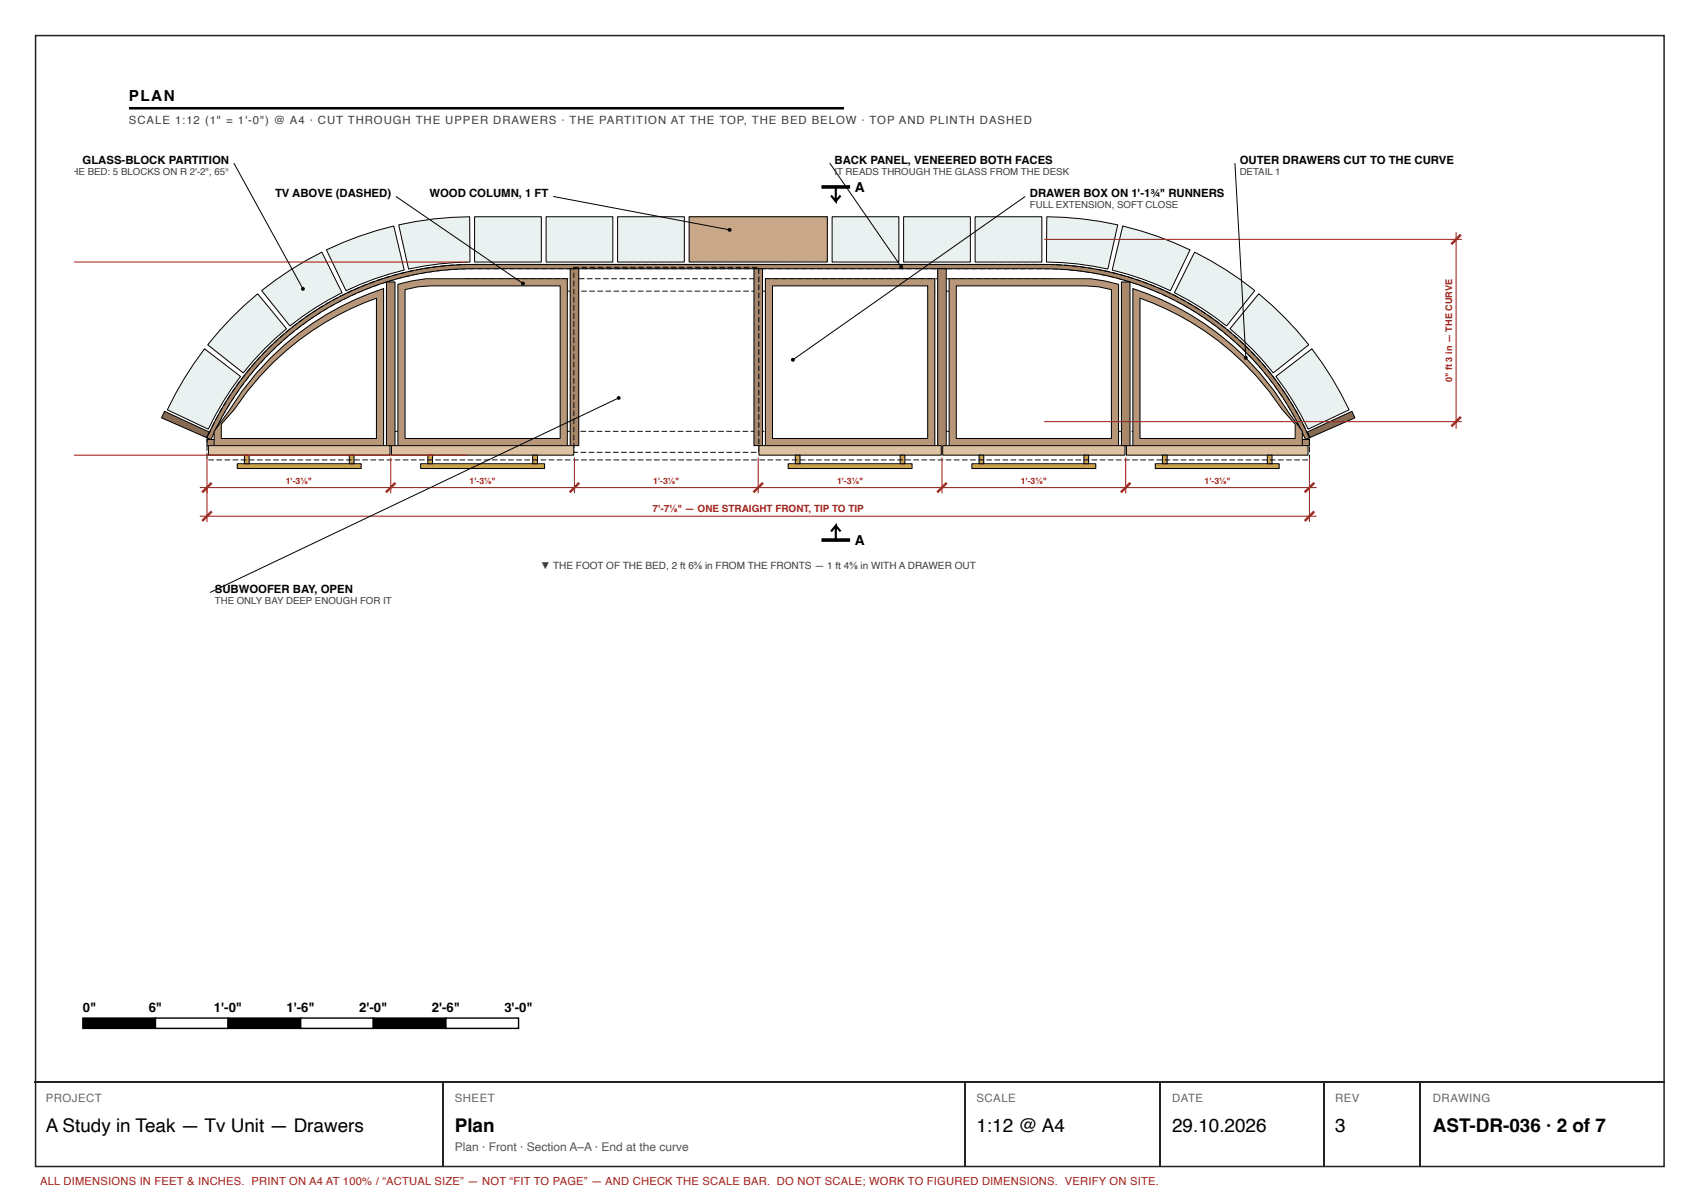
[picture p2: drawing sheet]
<svg xmlns="http://www.w3.org/2000/svg" width="297mm" height="210mm" viewBox="0 0 297 210" stroke-linecap="round" stroke-linejoin="round" font-family="sans-serif">
<path d="M6.2 6.2h284.7v197.7h-284.7z" fill="none" stroke="#222" stroke-width=".26"/>
<path d="M22.5 18.9h125" fill="none" stroke="#000" stroke-width=".44"/>
<path d="M35.8 61l6.2 4.8a51.1 51.1 0 0 0-5.6 9.2l-7.1-3.4a59 59 0 0 1 6.5-10.6z" fill="#e9f1f1"/>
<path d="M35.8 61l6.2 4.8a51.1 51.1 0 0 0-5.6 9.2l-7.1-3.4a59 59 0 0 1 6.5-10.6z" fill="none" stroke="#000" stroke-width=".17"/>
<path d="M40.4 55.6l4.6-4.3 5.1 6.2a50.9 50.9 0 0 0-7.6 7.7l-6.2-4.9z" fill="#e9f1f1"/>
<path d="M40.4 55.6l4.6-4.3 5.1 6.2a50.9 50.9 0 0 0-7.6 7.7l-6.2-4.9z" fill="none" stroke="#000" stroke-width=".17"/>
<path d="M45.7 50.8a58.9 58.9 0 0 1 10.6-6.7l3.5 7a51 51 0 0 0-9.1 5.9z" fill="#e9f1f1"/>
<path d="M45.7 50.8a58.9 58.9 0 0 1 10.6-6.7l3.5 7a51 51 0 0 0-9.1 5.9z" fill="none" stroke="#000" stroke-width=".17"/>
<path d="M57.1 43.7a59.1 59.1 0 0 1 11.7-4.2l1.9 7.7a51.1 51.1 0 0 0-10.2 3.6z" fill="#e9f1f1"/>
<path d="M57.1 43.7a59.1 59.1 0 0 1 11.7-4.2l1.9 7.7a51.1 51.1 0 0 0-10.2 3.6z" fill="none" stroke="#000" stroke-width=".17"/>
<path d="M69.7 39.3a58.9 58.9 0 0 1 12.4-1.4l.1 7.9a51 51 0 0 0-10.8 1.2z" fill="#e9f1f1"/>
<path d="M69.7 39.3a58.9 58.9 0 0 1 12.4-1.4l.1 7.9a51 51 0 0 0-10.8 1.2z" fill="none" stroke="#000" stroke-width=".17"/>
<path d="M83 37.9h11.6v7.9h-11.6z" fill="#e9f1f1"/>
<path d="M83 37.9h11.6v7.9h-11.6z" fill="none" stroke="#000" stroke-width=".17"/>
<path d="M95.5 37.9h11.6v7.9h-11.6z" fill="#e9f1f1"/>
<path d="M95.5 37.9h11.6v7.9h-11.6z" fill="none" stroke="#000" stroke-width=".17"/>
<path d="M108 37.9h11.6v7.9h-11.6z" fill="#e9f1f1"/>
<path d="M108 37.9h11.6v7.9h-11.6z" fill="none" stroke="#000" stroke-width=".17"/>
<path d="M145.5 37.9h11.6v7.9h-11.6z" fill="#e9f1f1"/>
<path d="M145.5 37.9h11.6v7.9h-11.6z" fill="none" stroke="#000" stroke-width=".17"/>
<path d="M158 37.9h11.6v7.9h-11.6z" fill="#e9f1f1"/>
<path d="M158 37.9h11.6v7.9h-11.6z" fill="none" stroke="#000" stroke-width=".17"/>
<path d="M170.5 37.9h11.6v7.9h-11.6z" fill="#e9f1f1"/>
<path d="M170.5 37.9h11.6v7.9h-11.6z" fill="none" stroke="#000" stroke-width=".17"/>
<path d="M183 37.9a58.9 58.9 0 0 1 12.4 1.4l-1.7 7.7a51 51 0 0 0-10.8-1.2z" fill="#e9f1f1"/>
<path d="M183 37.9a58.9 58.9 0 0 1 12.4 1.4l-1.7 7.7a51 51 0 0 0-10.8-1.2z" fill="none" stroke="#000" stroke-width=".17"/>
<path d="M196.3 39.5a59.1 59.1 0 0 1 11.7 4.2l-3.4 7.1a51.1 51.1 0 0 0-10.2-3.6z" fill="#e9f1f1"/>
<path d="M196.3 39.5a59.1 59.1 0 0 1 11.7 4.2l-3.4 7.1a51.1 51.1 0 0 0-10.2-3.6z" fill="none" stroke="#000" stroke-width=".17"/>
<path d="M208.8 44.1a58.9 58.9 0 0 1 10.6 6.7l-5 6.2a51 51 0 0 0-9.1-5.9z" fill="#e9f1f1"/>
<path d="M208.8 44.1a58.9 58.9 0 0 1 10.6 6.7l-5 6.2a51 51 0 0 0-9.1-5.9z" fill="none" stroke="#000" stroke-width=".17"/>
<path d="M220.1 51.3a59 59 0 0 1 8.7 9l-6.2 4.9a50.9 50.9 0 0 0-7.6-7.7z" fill="#e9f1f1"/>
<path d="M220.1 51.3a59 59 0 0 1 8.7 9l-6.2 4.9a50.9 50.9 0 0 0-7.6-7.7z" fill="none" stroke="#000" stroke-width=".17"/>
<path d="M223.1 65.8l6.2-4.8a59 59 0 0 1 6.5 10.6l-7.1 3.4a51.1 51.1 0 0 0-5.6-9.2z" fill="#e9f1f1"/>
<path d="M223.1 65.8l6.2-4.8a59 59 0 0 1 6.5 10.6l-7.1 3.4a51.1 51.1 0 0 0-5.6-9.2z" fill="none" stroke="#000" stroke-width=".17"/>
<path d="M120.5 37.9h24.1v7.9h-24.1z" fill="#c9a88a"/>
<path d="M120.5 37.9h24.1v7.9h-24.1z" fill="none" stroke="#000" stroke-width=".17"/>
<path d="M228.5 75.5l7.8-3.6 .6 1.1-7.9 3.5z" fill="#8b6a4f"/>
<path d="M228.5 75.5l7.8-3.6 .6 1.1-7.9 3.5z" fill="none" stroke="#000" stroke-width=".17"/>
<path d="M28.8 71.9l7.8 3.6-.5 1-7.9-3.5z" fill="#8b6a4f"/>
<path d="M28.8 71.9l7.8 3.6-.5 1-7.9-3.5z" fill="none" stroke="#000" stroke-width=".17"/>
<g fill="#000">
<path d="M82.8 48.6l1 .1-1 .1zM84.2 48.6l1 .1-.9 .1zM85.6 48.6l1 .1-.9 .1zM87 48.6l1 .1-.9 .1zM88.4 48.6l1 .1-.9 .1zM89.9 48.6l.9 .1-.9 .1zM91.3 48.6l1 .1-1 .1zM92.7 48.6l1 .1-.9 .1zM94.1 48.6l1 .1-.9 .1zM95.5 48.6l1 .1-.9 .1zM96.9 48.6l1 .1-.9 .1zM98.4 48.6l.9 .1-.9 .1zM99.8 48.6l1 .1-1 .1zM101.2 48.6l1 .1-.9 .1zM102.6 48.6l1 .1-.9 .1zM104 48.6l1 .1-.9 .1zM105.4 48.6l1 .1-.9 .1zM106.9 48.6l.9 .1-.9 .1zM108.3 48.6l1 .1-1 .1zM109.7 48.6l1 .1-.9 .1zM111.1 48.6l1 .1-.9 .1zM112.5 48.6l1 .1-.9 .1zM113.9 48.6l1 .1-.9 .1zM115.4 48.6l.9 .1-.9 .1zM116.8 48.6l1 .1-1 .1zM118.2 48.6l1 .1-.9 .1zM119.6 48.6l1 .1-.9 .1zM121 48.6l1 .1-.9 .1zM122.4 48.6l1 .1-.9 .1zM123.9 48.6l.9 .1-.9 .1zM125.3 48.6l1 .1-1 .1zM126.7 48.6l1 .1-.9 .1zM128.1 48.6l1 .1-.9 .1zM129.5 48.6l1 .1-.9 .1zM130.9 48.6l1 .1-.9 .1zM132.4 48.6l.9 .1-.9 .1zM133.8 48.6l1 .1-1 .1zM135.2 48.6l1 .1-.9 .1zM136.6 48.6l1 .1-.9 .1zM138 48.6l1 .1-.9 .1zM139.4 48.6l1 .1-.9 .1zM140.9 48.6l.9 .1-.9 .1zM142.3 48.6l1 .1-1 .1zM143.7 48.6l1 .1-.9 .1zM145.1 48.6l1 .1-.9 .1zM146.5 48.6l1 .1-.9 .1zM147.9 48.6l1 .1-.9 .1zM149.4 48.6l.9 .1-.9 .1zM150.8 48.6l1 .1-1 .1zM152.2 48.6l1 .1-.9 .1zM153.6 48.6l1 .1-.9 .1zM155 48.6l1 .1-.9 .1zM156.4 48.6l1 .1-.9 .1zM157.9 48.6l.9 .1-.9 .1zM159.3 48.6l1 .1-1 .1zM160.7 48.6l1 .1-.9 .1zM162.1 48.6l1 .1-.9 .1zM163.5 48.6l1 .1-.9 .1zM164.9 48.6l1 .1-.9 .1zM166.4 48.6l.9 .1-.9 .1zM167.8 48.6l1 .1-1 .1zM169.2 48.6l1 .1-.9 .1zM170.6 48.6l1 .1-.9 .1zM172 48.6l1 .1-.9 .1zM173.4 48.6l1 .1-.9 .1zM174.9 48.6l.9 .1-.9 .1zM176.3 48.6l1 .1-1 .1zM177.7 48.6l1 .1-.9 .1zM179.1 48.6l1 .1-.9 .1zM180.5 48.6l1 .1-.9 .1zM181.9 48.6l1 .1-.9 .1zM183.4 48.6h.3v.8l-.1-.1 .1-.6-.3 .1zM183.6 49.8l.2 .1-.1 .9zM182.4 50.8l.9 .1-.9 .1zM180.9 50.8l1 .1-.9 .1zM179.5 50.8l1 .1-.9 .1zM178.1 50.8l1 .1-.9 .1zM176.7 50.8l1 .1-.9 .1zM175.3 50.8l1 .1-1 .1zM173.9 50.8l.9 .1-.9 .1zM172.4 50.8l1 .1-.9 .1zM171 50.8l1 .1-.9 .1zM169.6 50.8l1 .1-.9 .1zM168.2 50.8l1 .1-.9 .1zM166.8 50.8l1 .1-1 .1zM165.4 50.8l.9 .1-.9 .1zM163.9 50.8l1 .1-.9 .1zM162.5 50.8l1 .1-.9 .1zM161.1 50.8l1 .1-.9 .1zM159.7 50.8l1 .1-.9 .1zM158.3 50.8l1 .1-1 .1zM156.9 50.8l.9 .1-.9 .1zM155.4 50.8l1 .1-.9 .1zM154 50.8l1 .1-.9 .1zM152.6 50.8l1 .1-.9 .1zM151.2 50.8l1 .1-.9 .1zM149.8 50.8l1 .1-1 .1zM148.4 50.8l.9 .1-.9 .1zM146.9 50.8l1 .1-.9 .1zM145.5 50.8l1 .1-.9 .1zM144.1 50.8l1 .1-.9 .1zM142.7 50.8l1 .1-.9 .1zM141.3 50.8l1 .1-1 .1zM139.9 50.8l.9 .1-.9 .1zM138.4 50.8l1 .1-.9 .1zM137 50.8l1 .1-.9 .1zM135.6 50.8l1 .1-.9 .1zM134.2 50.8l1 .1-.9 .1zM132.8 50.8l1 .1-1 .1zM131.4 50.8l.9 .1-.9 .1zM129.9 50.8l1 .1-.9 .1zM128.5 50.8l1 .1-.9 .1zM127.1 50.8l1 .1-.9 .1zM125.7 50.8l1 .1-.9 .1zM124.3 50.8l1 .1-1 .1zM122.9 50.8l.9 .1-.9 .1zM121.4 50.8l1 .1-.9 .1zM120 50.8l1 .1-.9 .1zM118.6 50.8l1 .1-.9 .1zM117.2 50.8l1 .1-.9 .1zM115.8 50.8l1 .1-1 .1zM114.4 50.8l.9 .1-.9 .1zM112.9 50.8l1 .1-.9 .1zM111.5 50.8l1 .1-.9 .1zM110.1 50.8l1 .1-.9 .1zM108.7 50.8l1 .1-.9 .1zM107.3 50.8l1 .1-1 .1zM105.9 50.8l.9 .1-.9 .1zM104.4 50.8l1 .1-.9 .1zM103 50.8l1 .1-.9 .1zM101.6 50.8l1 .1-.9 .1zM100.2 50.8l1 .1-.9 .1zM98.8 50.8l1 .1-1 .1zM97.4 50.8l.9 .1-.9 .1zM95.9 50.8l1 .1-.9 .1zM94.5 50.8l1 .1-.9 .1zM93.1 50.8l1 .1-.9 .1zM91.7 50.8l1 .1-.9 .1zM90.3 50.8l1 .1-1 .1zM88.9 50.8l.9 .1-.9 .1zM87.4 50.8l1 .1-.9 .1zM86 50.8l1 .1-.9 .1zM84.6 50.8l1 .1-.9 .1zM83.2 50.8l1 .1-.9 .1zM81.8 50.8l1 .1-1 .1zM81.4 49.8l.1 .1-.1 .9zM81.4 48.6l.9 .1h-.9v.7z"/>
<path d="M226.5 73.3l.3 .4 .2 .5zM225.8 72l.2 .2 .3 .7zM225.1 70.8l.5 .9zM224.3 69.6l.6 .9zM223.6 68.5l.5 .8zM222.7 67.3l.5 .5 .1 .3zM221.9 66.2l.3 .2 .3 .6zM221 65.1l.6 .7zM220.1 64l.6 .7zM219.1 62.9l.7 .8zM218.1 61.9l.7 .7zM217.1 60.9l.5 .4 .3 .3zM216.1 59.9l.3 .2 .4 .5zM215 59l.8 .7zM214 58.1l.7 .6zM212.8 57.2l.8 .6zM211.7 56.4l.7 .4 .1 .2zM210.5 55.6l.5 .2 .4 .3zM209.4 54.8h.2l.6 .5zM208.2 54l.8 .6zM206.9 53.3l.9 .5zM205.7 52.7l.9 .4zM204.5 52l.8 .5-.8-.4zM203.2 51.4l.8 .4-.8-.3zM201.9 50.8l.9 .4-.9-.2zM200.6 50.3l.9 .4-.9-.3zM199.2 49.8l.9 .4-.9-.3zM197.9 49.3l.9 .4-.9-.2zM196.5 48.9l1 .3-.9-.1zM195.2 48.5l.9 .3-.9-.1zM193.8 48.2l.9 .3-.9-.2zM192.4 47.9l1 .3-1-.2zM191 47.6l1 .3-.9-.1zM189.6 47.4l1 .2h-.9zM188.2 47.2l1 .2h-.9zM186.8 47.1l1 .1h-1zM185.4 47l1 .1h-1zM184 46.9l.9 .1-.9 .1zM182.5 46.9l1 .1-.9 .1zM181.1 46.9l1 .1h-.9zM179.7 46.9l1 .1h-.9zM178.3 46.9l1 .1h-.9zM176.9 46.9l1 .1h-1zM175.5 46.9l.9 .1h-.9zM174 46.9l1 .1h-.9zM172.6 46.9l1 .1h-.9zM171.2 46.9l1 .1h-.9zM169.8 46.9l1 .1h-.9zM168.4 46.9l1 .1h-1zM167 46.9l.9 .1h-.9zM165.5 46.9l1 .1h-.9zM164.1 46.9l1 .1h-.9zM162.7 46.9l1 .1h-.9zM161.3 46.9l1 .1h-.9zM159.9 46.9l1 .1h-1zM158.5 46.9l.9 .1h-.9zM157 46.9l1 .1h-.9zM155.6 46.9l1 .1h-.9zM154.2 46.9l1 .1h-.9zM152.8 46.9l1 .1h-.9zM151.4 46.9l1 .1h-1zM150 46.9l.9 .1h-.9zM148.5 46.9l1 .1h-.9zM147.1 46.9l1 .1h-.9zM145.7 46.9l1 .1h-.9zM144.3 46.9l1 .1h-.9zM142.9 46.9l1 .1h-1zM141.5 46.9l.9 .1h-.9zM140 46.9l1 .1h-.9zM138.6 46.9l1 .1h-.9zM137.2 46.9l1 .1h-.9zM135.8 46.9l1 .1h-.9zM134.4 46.9l1 .1h-1zM133 46.9l.9 .1h-.9zM131.5 46.9l1 .1h-.9zM130.1 46.9l1 .1h-.9zM128.7 46.9l1 .1h-.9zM127.3 46.9l1 .1h-.9zM125.9 46.9l1 .1h-1zM124.5 46.9l.9 .1h-.9zM123 46.9l1 .1h-.9zM121.6 46.9l1 .1h-.9zM120.2 46.9l1 .1h-.9zM118.8 46.9l1 .1h-.9zM117.4 46.9l1 .1h-1zM116 46.9l.9 .1h-.9zM114.5 46.9l1 .1h-.9zM113.1 46.9l1 .1h-.9zM111.7 46.9l1 .1h-.9zM110.3 46.9l1 .1h-.9zM108.9 46.9l1 .1h-1zM107.5 46.9l.9 .1h-.9zM106 46.9l1 .1h-.9zM104.6 46.9l1 .1h-.9zM103.2 46.9l1 .1h-.9zM101.8 46.9l1 .1h-.9zM100.4 46.9l1 .1h-1zM99 46.9l.9 .1h-.9zM97.5 46.9l1 .1h-.9zM96.1 46.9l1 .1h-.9zM94.7 46.9l1 .1h-.9zM93.3 46.9l1 .1h-.9zM91.9 46.9l1 .1h-1zM90.5 46.9l.9 .1h-.9zM89 46.9l1 .1h-.9zM87.6 46.9l1 .1h-.9zM86.2 46.9l1 .1h-.9zM84.8 46.9l1 .1h-.9zM83.4 46.9l1 .1h-1zM82 46.9l.9 .1-.9 .1zM80.5 46.9l1 .1-.9 .1zM79.1 47h1l-.9 .2zM77.7 47.1h1l-.9 .2zM76.3 47.3l1-.1-.9 .2zM74.9 47.5l1-.1-.9 .2zM73.5 47.7l1-.1-.9 .3zM72.1 48l1-.1-.9 .2zM70.7 48.3l1-.1-.9 .3zM69.4 48.7l.9-.2-.8 .3zM68 49.1l1-.2-.9 .3zM66.6 49.5l1-.2-.9 .3zM65.3 50l.9-.3-.8 .4zM64 50.5l.9-.3-.8 .4zM62.7 51l.9-.3-.8 .4zM61.4 51.6l.9-.3-.8 .4zM60.1 52.2l.9-.3-.8 .4zM58.9 52.8l.8-.3-.7 .5zM57.7 53.5l.8-.3-.8 .5zM56.4 54.3l.9-.4-.8 .5zM55.2 55l.9-.4-.8 .6zM54.1 55.8l.8-.4-.8 .5zM52.9 56.6l.8-.4-.7 .6zM51.8 57.5l.7-.5-.6 .6zM50.7 58.4l.7-.5-.6 .6zM49.6 59.3l.7-.5-.6 .6zM48.5 60.3l.8-.6-.7 .7zM47.5 61.2l.7-.5-.6 .7zM47.1 61.6l.1 .2-.7 .6zM46.1 62.7l.1 .1-.6 .6zM45.2 63.7l.1 .1-.7 .7zM44.2 64.8l.2 .1-.7 .7zM43.3 65.9l.2 .1-.7 .7zM42.5 67l.1 .1-.6 .7zM41.6 68.2l.2 .1-.6 .7zM40.8 69.3l.2 .1-.6 .8zM40.1 70.5l.1 .1-.5 .8zM39.3 71.8h.2l-.5 .8zM38.7 73l.1 .1-.5 .7zM38 74.3h.1l-.4 .8zM37.7 75.3l1 .1-.9 .1zM39.2 75.3l.9 .1-.9 .1zM40.6 75.3l1 .1-1 .1zM42 75.3l1 .1-.9 .1zM43.4 75.3l1 .1-.9 .1zM44.8 75.3l1 .1-.9 .1zM46.2 75.3l1 .1-.9 .1zM47.7 75.3l.9 .1-.9 .1zM49.1 75.3l1 .1-1 .1zM50.5 75.3l1 .1-.9 .1zM51.9 75.3l1 .1-.9 .1zM53.3 75.3l1 .1-.9 .1zM54.7 75.3l1 .1-.9 .1zM56.2 75.3l.9 .1-.9 .1zM57.6 75.3l1 .1-1 .1zM59 75.3l1 .1-.9 .1zM60.4 75.3l1 .1-.9 .1zM61.8 75.3l1 .1-.9 .1zM63.2 75.3l1 .1-.9 .1zM64.7 75.3l.9 .1-.9 .1zM66.1 75.3l1 .1-1 .1zM67.5 75.3l1 .1-.9 .1zM68.9 75.3l1 .1-.9 .1zM70.3 75.3l1 .1-.9 .1zM71.7 75.3l1 .1-.9 .1zM73.2 75.3l.9 .1-.9 .1zM74.6 75.3l1 .1-1 .1zM76 75.3l1 .1-.9 .1zM77.4 75.3l1 .1-.9 .1zM78.8 75.3l1 .1-.9 .1zM80.2 75.3l1 .1-.9 .1zM81.7 75.3l.9 .1-.9 .1zM83.1 75.3l1 .1-1 .1zM84.5 75.3l1 .1-.9 .1zM85.9 75.3l1 .1-.9 .1zM87.3 75.3l1 .1-.9 .1zM88.7 75.3l1 .1-.9 .1zM90.2 75.3l.9 .1-.9 .1zM91.6 75.3l1 .1-1 .1zM93 75.3l1 .1-.9 .1zM94.4 75.3l1 .1-.9 .1zM95.8 75.3l1 .1-.9 .1zM97.2 75.3l1 .1-.9 .1zM98.7 75.3l.9 .1-.9 .1zM100.1 75.3l1 .1-1 .1zM101.5 75.3l1 .1-.9 .1zM102.9 75.3l1 .1-.9 .1zM104.3 75.3l1 .1-.9 .1zM105.7 75.3l1 .1-.9 .1zM107.2 75.3l.9 .1-.9 .1zM108.6 75.3l1 .1-1 .1zM110 75.3l1 .1-.9 .1zM111.4 75.3l1 .1-.9 .1zM112.8 75.3l1 .1-.9 .1zM114.2 75.3l1 .1-.9 .1zM115.7 75.3l.9 .1-.9 .1zM117.1 75.3l1 .1-1 .1zM118.5 75.3l1 .1-.9 .1zM119.9 75.3l1 .1-.9 .1zM121.3 75.3l1 .1-.9 .1zM122.7 75.3l1 .1-.9 .1zM124.2 75.3l.9 .1-.9 .1zM125.6 75.3l1 .1-1 .1zM127 75.3l1 .1-.9 .1zM128.4 75.3l1 .1-.9 .1zM129.8 75.3l1 .1-.9 .1zM131.2 75.3l1 .1-.9 .1zM132.7 75.3l.9 .1-.9 .1zM134.1 75.3l1 .1-1 .1zM135.5 75.3l1 .1-.9 .1zM136.9 75.3l1 .1-.9 .1zM138.3 75.3l1 .1-.9 .1zM139.7 75.3l1 .1-.9 .1zM141.2 75.3l.9 .1-.9 .1zM142.6 75.3l1 .1-1 .1zM144 75.3l1 .1-.9 .1zM145.4 75.3l1 .1-.9 .1zM146.8 75.3l1 .1-.9 .1zM148.2 75.3l1 .1-.9 .1zM149.7 75.3l.9 .1-.9 .1zM151.1 75.3l1 .1-1 .1zM152.5 75.3l1 .1-.9 .1zM153.9 75.3l1 .1-.9 .1zM155.3 75.3l1 .1-.9 .1zM156.7 75.3l1 .1-.9 .1zM158.2 75.3l.9 .1-.9 .1zM159.6 75.3l1 .1-1 .1zM161 75.3l1 .1-.9 .1zM162.4 75.3l1 .1-.9 .1zM163.8 75.3l1 .1-.9 .1zM165.2 75.3l1 .1-.9 .1zM166.7 75.3l.9 .1-.9 .1zM168.1 75.3l1 .1-1 .1zM169.5 75.3l1 .1-.9 .1zM170.9 75.3l1 .1-.9 .1zM172.3 75.3l1 .1-.9 .1zM173.7 75.3l1 .1-.9 .1zM175.2 75.3l.9 .1-.9 .1zM176.6 75.3l1 .1-1 .1zM178 75.3l1 .1-.9 .1zM179.4 75.3l1 .1-.9 .1zM180.8 75.3l1 .1-.9 .1zM182.2 75.3l1 .1-.9 .1zM183.7 75.3l.9 .1-.9 .1zM185.1 75.3l1 .1-1 .1zM186.5 75.3l1 .1-.9 .1zM187.9 75.3l1 .1-.9 .1zM189.3 75.3l1 .1-.9 .1zM190.7 75.3l1 .1-.9 .1zM192.2 75.3l.9 .1-.9 .1zM193.6 75.3l1 .1-1 .1zM195 75.3l1 .1-.9 .1zM196.4 75.3l1 .1-.9 .1zM197.8 75.3l1 .1-.9 .1zM199.2 75.3l1 .1-.9 .1zM200.7 75.3l.9 .1-.9 .1zM202.1 75.3l1 .1-1 .1zM203.5 75.3l1 .1-.9 .1zM204.9 75.3l1 .1-.9 .1zM206.3 75.3l1 .1-.9 .1zM207.7 75.3l1 .1-.9 .1zM209.2 75.3l.9 .1-.9 .1zM210.6 75.3l1 .1-1 .1zM212 75.3l1 .1-.9 .1zM213.4 75.3l1 .1-.9 .1zM214.8 75.3l1 .1-.9 .1zM216.2 75.3l1 .1-.9 .1zM217.7 75.3l.9 .1-.9 .1zM219.1 75.3l1 .1-1 .1zM220.5 75.3l1 .1-.9 .1zM221.9 75.3l1 .1-.9 .1zM223.3 75.3l1 .1-.9 .1zM224.7 75.3l1 .1-.9 .1zM226.2 75.3l.9 .1-.9 .1zM227.2 74.5l.4 .7v.2h-.2l.1-.2z"/>
</g>
<path d="M47.3 60.5a51 51 0 0 1 37.9-14.3h94.7a50.8 50.8 0 0 1 49 30.3l-.7 .3a50.1 50.1 0 0 0-48.3-29.8h-94.7a50.1 50.1 0 0 0-48.3 29.8l-.7-.3a50.6 50.6 0 0 1 11.1-16z" fill="#a8876a"/>
<path d="M47.3 60.5a51 51 0 0 1 37.9-14.3h94.7a50.8 50.8 0 0 1 49 30.3l-.7 .3a50.1 50.1 0 0 0-48.3-29.8h-94.7a50.1 50.1 0 0 0-48.3 29.8l-.7-.3a50.6 50.6 0 0 1 11.1-16z" fill="none" stroke="#000" stroke-width=".17"/>
<path d="M67.6 49.3h1.5v28.6h-1.5z" fill="#a8876a"/>
<path d="M67.6 49.3h1.5v28.6h-1.5z" fill="none" stroke="#000" stroke-width=".17"/>
<path d="M99.7 47h1.5v30.9h-1.5z" fill="#a8876a"/>
<path d="M99.7 47h1.5v30.9h-1.5z" fill="none" stroke="#000" stroke-width=".17"/>
<path d="M131.8 47h1.5v30.9h-1.5z" fill="#a8876a"/>
<path d="M131.8 47h1.5v30.9h-1.5z" fill="none" stroke="#000" stroke-width=".17"/>
<path d="M163.9 47h1.5v30.9h-1.5z" fill="#a8876a"/>
<path d="M163.9 47h1.5v30.9h-1.5z" fill="none" stroke="#000" stroke-width=".17"/>
<path d="M196 49.3h1.5v28.6h-1.5z" fill="#a8876a"/>
<path d="M196 49.3h1.5v28.6h-1.5z" fill="none" stroke="#000" stroke-width=".17"/>
<path d="M36.2 76.8h1.5v1.1h-1.5z" fill="#a8876a"/>
<path d="M36.2 76.8h1.5v1.1h-1.5z" fill="none" stroke="#000" stroke-width=".17"/>
<path d="M227.4 76.8h1.5v1.1h-1.5z" fill="#a8876a"/>
<path d="M227.4 76.8h1.5v1.1h-1.5z" fill="none" stroke="#000" stroke-width=".17"/>
<path d="M47.3 62.5a49.9 49.9 0 0 1 19.8-12.1v27.5h-29.7v-2.5l5-7.1 2.4-3.1z" fill="#b8967a"/>
<path d="M47.3 62.5a49.9 49.9 0 0 1 19.8-12.1v27.5h-29.7v-2.5l5-7.1 2.4-3.1z" fill="none" stroke="#000" stroke-width=".17"/>
<path d="M47.7 63.4a49.9 49.9 0 0 1 18.1-11.3v24.5h-27.1v-2.5l2.2-2.5 2.3-3.2 2.3-2.7z" fill="#fff"/>
<path d="M47.7 63.4a49.9 49.9 0 0 1 18.1-11.3v24.5h-27.1v-2.5l2.2-2.5 2.3-3.2 2.3-2.7z" fill="none" stroke="#000" stroke-width=".17"/>
<path d="M69.6 49.7l2.4-.6 2.5-.4h24.7v29.2h-29.6z" fill="#b8967a"/>
<path d="M69.6 49.7l2.4-.6 2.5-.4h24.7v29.2h-29.6z" fill="none" stroke="#000" stroke-width=".17"/>
<path d="M70.8 50.6a31.8 31.8 0 0 1 9-.6h18.1v26.6h-27.1z" fill="#fff"/>
<path d="M70.8 50.6a31.8 31.8 0 0 1 9-.6h18.1v26.6h-27.1z" fill="none" stroke="#000" stroke-width=".17"/>
<path d="M133.8 48.7h29.6v29.2h-29.6z" fill="#b8967a"/>
<path d="M133.8 48.7h29.6v29.2h-29.6z" fill="none" stroke="#000" stroke-width=".17"/>
<path d="M135 50h27.2v26.6h-27.2z" fill="#fff"/>
<path d="M135 50h27.2v26.6h-27.2z" fill="none" stroke="#000" stroke-width=".17"/>
<path d="M165.9 48.7h24.7l2.5 .4 2.4 .6v28.2h-29.6z" fill="#b8967a"/>
<path d="M165.9 48.7h24.7l2.5 .4 2.4 .6v28.2h-29.6z" fill="none" stroke="#000" stroke-width=".17"/>
<path d="M167.2 50h18.1a31.8 31.8 0 0 1 9 .6v26h-27.1z" fill="#fff"/>
<path d="M167.2 50h18.1a31.8 31.8 0 0 1 9 .6v26h-27.1z" fill="none" stroke="#000" stroke-width=".17"/>
<path d="M198 50.4a49.9 49.9 0 0 1 27.2 21.6l2.5 3.4v2.5h-29.7z" fill="#b8967a"/>
<path d="M198 50.4a49.9 49.9 0 0 1 27.2 21.6l2.5 3.4v2.5h-29.7z" fill="none" stroke="#000" stroke-width=".17"/>
<path d="M199.3 52.1a49.9 49.9 0 0 1 24.9 19.5l2.2 2.5v2.5h-27.1z" fill="#fff"/>
<path d="M199.3 52.1a49.9 49.9 0 0 1 24.9 19.5l2.2 2.5v2.5h-27.1z" fill="none" stroke="#000" stroke-width=".17"/>
<path d="M101.7 46.6l1 .1-1 .1zM103.1 46.6l1 .1-.9 .1zM104.5 46.6l1 .1-.9 .1zM105.9 46.6l1 .1-.9 .1zM107.3 46.6l1 .1-.9 .1zM108.8 46.6l.9 .1-.9 .1zM110.2 46.6l1 .1-1 .1zM111.6 46.6l1 .1-.9 .1zM113 46.6l1 .1-.9 .1zM114.4 46.6l1 .1-.9 .1zM115.8 46.6l1 .1-.9 .1zM117.3 46.6l.9 .1-.9 .1zM118.7 46.6l1 .1-1 .1zM120.1 46.6l1 .1-.9 .1zM121.5 46.6l1 .1-.9 .1zM122.9 46.6l1 .1-.9 .1zM124.3 46.6l1 .1-.9 .1zM125.8 46.6l.9 .1-.9 .1zM127.2 46.6l1 .1-1 .1zM128.6 46.6l1 .1-.9 .1zM130 46.6l1 .1-.9 .1zM131.4 46.6l1 .1-.9 .1zM132.6 46.9l.1 .1v.9zM132.6 48.3l.1 .1v.9zM132.6 49.7l.1 .1v.9zM132.6 51.1l.1 .1v.9zM132.6 52.6h.1v.9zM132.6 54h.1v1zM132.6 55.4l.1 .1v.9zM132.6 56.8l.1 .1v.9zM132.6 58.2l.1 .1v.9zM132.6 59.6l.1 .1v.9zM132.6 61.1h.1v.9zM132.6 62.5h.1v1zM132.6 63.9l.1 .1v.9zM132.6 65.3l.1 .1v.9zM132.6 66.7l.1 .1v.9zM132.6 68.2h.1v.9zM132.6 69.6h.1v.9zM132.6 71h.1v1zM132.6 72.4l.1 .1v.9zM132.6 73.8l.1 .1v.9zM132.6 75.2l.1 .1v.9zM132.6 76.7h.1v.9zM132.6 78.1h.1v.9zM131.3 79h.9l-.9 .1zM129.8 79h1l-.9 .1zM128.4 79h1l-.9 .1zM127 79h1l-.9 .1zM125.6 79h1l-.9 .1zM124.2 79h1l-1 .1zM122.8 79h.9l-.9 .1zM121.3 79h1l-.9 .1zM119.9 79h1l-.9 .1zM118.5 79h1l-.9 .1zM117.1 79h1l-.9 .1zM115.7 79h1l-1 .1zM114.3 79h.9l-.9 .1zM112.8 79h1l-.9 .1zM111.4 79h1l-.9 .1zM110 79h1l-.9 .1zM108.6 79h1l-.9 .1zM107.2 79h1l-1 .1zM105.8 79h.9l-.9 .1zM104.3 79h1l-.9 .1zM102.9 79h1l-.9 .1zM101.5 79h1l-.9 .1zM100.3 78.8l.1 .1-.1 .1h.8l-.8 .1zM100.3 77.4l.1 .1-.1 .9zM100.3 76h.1l-.1 1zM100.3 74.6h.1l-.1 .9zM100.3 73.2h.1l-.1 .9zM100.3 71.7l.1 .1-.1 .9zM100.3 70.3l.1 .1-.1 .9zM100.3 68.9l.1 .1-.1 .9zM100.3 67.5h.1l-.1 1zM100.3 66.1h.1l-.1 .9zM100.3 64.6l.1 .1-.1 .9zM100.3 63.2l.1 .1-.1 .9zM100.3 61.8l.1 .1-.1 .9zM100.3 60.4l.1 .1-.1 .9zM100.3 59h.1l-.1 1zM100.3 57.6h.1l-.1 .9zM100.3 56.1l.1 .1-.1 .9zM100.3 54.7l.1 .1-.1 .9zM100.3 53.3l.1 .1-.1 .9zM100.3 51.9l.1 .1-.1 .9zM100.3 50.5h.1l-.1 1zM100.3 49.1h.1l-.1 .9zM100.3 47.6l.1 .1-.1 .9zM100.3 46.6l.9 .1h-.9v.5z" fill="#000"/>
<path d="M36.4 77.9h31.8v1.6h-31.8z" fill="#dcc2a2"/>
<path d="M36.4 77.9h31.8v1.6h-31.8z" fill="none" stroke="#000" stroke-width=".17"/>
<path d="M41.5 81h21.6v.9h-21.6z" fill="#c9a24a"/>
<path d="M41.5 81h21.6v.9h-21.6z" fill="none" stroke="#000" stroke-width=".17"/>
<path d="M42.7 79.5h.9v1.5h-.9z" fill="#c9a24a"/>
<path d="M42.7 79.5h.9v1.5h-.9z" fill="none" stroke="#000" stroke-width=".17"/>
<path d="M61.1 79.5h.8v1.5h-.8z" fill="#c9a24a"/>
<path d="M61.1 79.5h.8v1.5h-.8z" fill="none" stroke="#000" stroke-width=".17"/>
<path d="M68.4 77.9h31.9v1.6h-31.9z" fill="#dcc2a2"/>
<path d="M68.4 77.9h31.9v1.6h-31.9z" fill="none" stroke="#000" stroke-width=".17"/>
<path d="M73.5 81h21.7v.9h-21.7z" fill="#c9a24a"/>
<path d="M73.5 81h21.7v.9h-21.7z" fill="none" stroke="#000" stroke-width=".17"/>
<path d="M74.8 79.5h.8v1.5h-.8z" fill="#c9a24a"/>
<path d="M74.8 79.5h.8v1.5h-.8z" fill="none" stroke="#000" stroke-width=".17"/>
<path d="M93.1 79.5h.9v1.5h-.9z" fill="#c9a24a"/>
<path d="M93.1 79.5h.9v1.5h-.9z" fill="none" stroke="#000" stroke-width=".17"/>
<path d="M132.7 77.9h31.8v1.6h-31.8z" fill="#dcc2a2"/>
<path d="M132.7 77.9h31.8v1.6h-31.8z" fill="none" stroke="#000" stroke-width=".17"/>
<path d="M137.8 81h21.6v.9h-21.6z" fill="#c9a24a"/>
<path d="M137.8 81h21.6v.9h-21.6z" fill="none" stroke="#000" stroke-width=".17"/>
<path d="M139 79.5h.9v1.5h-.9z" fill="#c9a24a"/>
<path d="M139 79.5h.9v1.5h-.9z" fill="none" stroke="#000" stroke-width=".17"/>
<path d="M157.4 79.5h.8v1.5h-.8z" fill="#c9a24a"/>
<path d="M157.4 79.5h.8v1.5h-.8z" fill="none" stroke="#000" stroke-width=".17"/>
<path d="M164.8 77.9h31.9v1.6h-31.9z" fill="#dcc2a2"/>
<path d="M164.8 77.9h31.9v1.6h-31.9z" fill="none" stroke="#000" stroke-width=".17"/>
<path d="M169.9 81h21.7v.9h-21.7z" fill="#c9a24a"/>
<path d="M169.9 81h21.7v.9h-21.7z" fill="none" stroke="#000" stroke-width=".17"/>
<path d="M171.1 79.5h.9v1.5h-.9z" fill="#c9a24a"/>
<path d="M171.1 79.5h.9v1.5h-.9z" fill="none" stroke="#000" stroke-width=".17"/>
<path d="M189.5 79.5h.8v1.5h-.8z" fill="#c9a24a"/>
<path d="M189.5 79.5h.8v1.5h-.8z" fill="none" stroke="#000" stroke-width=".17"/>
<path d="M196.9 77.9h31.8v1.6h-31.8z" fill="#dcc2a2"/>
<path d="M196.9 77.9h31.8v1.6h-31.8z" fill="none" stroke="#000" stroke-width=".17"/>
<path d="M202 81h21.6v.9h-21.6z" fill="#c9a24a"/>
<path d="M202 81h21.6v.9h-21.6z" fill="none" stroke="#000" stroke-width=".17"/>
<path d="M203.2 79.5h.8v1.5h-.8z" fill="#c9a24a"/>
<path d="M203.2 79.5h.8v1.5h-.8z" fill="none" stroke="#000" stroke-width=".17"/>
<path d="M221.5 79.5h.9v1.5h-.9z" fill="#c9a24a"/>
<path d="M40.9 28.5l12.1 22M69.2 34.3l22.2 15.2M96.7 34.3l30.8 5.9M145 28.5l12.5 18.1M179.2 34.3l-40.6 28.6M215.9 28.5l1.9 34M108.2 69.5l-71.5 34M221.5 79.5h.9v1.5h-.9z" fill="none" stroke="#000" stroke-width=".17"/>
<g fill="#000">
<path d="M14.5 177.9h12.7v1.8h-12.7z"/>
<path d="M228.9 78.1h.1l-.1 .9zM228.9 76.7h.1l-.1 .9zM228.3 75.4h.2l.3 .8zM227.8 74.1l.4 .9zM227.1 72.8l.4 .5 .1 .4zM226.4 71.6l.2 .2 .3 .6zM225.7 70.3l.5 .9zM224.9 69.1l.6 .9zM224.1 68l.6 .8zM223.3 66.8l.5 .6 .1 .2zM222.5 65.7l.3 .3 .3 .5zM221.6 64.6l.6 .8zM220.7 63.5l.6 .8zM219.7 62.5l.7 .7zM218.7 61.4l.7 .6v.2zM217.7 60.4l.5 .3 .2 .4zM216.7 59.5h.2l.5 .6zM215.6 58.5l.8 .7zM214.5 57.6l.8 .7zM213.4 56.7l.8 .6zM212.3 55.9l.6 .3 .2 .3zM211.1 55.1l.4 .1 .5 .4zM210 54.3l.8 .5zM208.8 53.5l.8 .6zM207.5 52.8l.9 .5zM206.3 52.1l.7 .3 .2 .2zM205.1 51.4l.8 .5-.8-.3zM203.8 50.8l.9 .5-.9-.3zM202.5 50.2l.9 .5-.9-.3zM201.2 49.7l.9 .4-.9-.2zM199.9 49.2l.9 .4-.9-.2zM198.5 48.7l.9 .4-.9-.2zM197.2 48.3l.9 .4-.9-.2zM195.8 47.9l.9 .3-.9-.1zM194.4 47.6l1 .3-.9-.2zM193.1 47.3l.9 .2-.9-.1zM191.7 47l.9 .2-.9-.1zM190.3 46.7l.9 .3-.9-.1zM188.9 46.5l.9 .2h-.9zM187.5 46.4l.9 .2-.9-.1zM186 46.3l1 .1h-.9zM184.6 46.2l1 .1h-.9zM183.2 46.2h1l-.9 .1zM181.8 46.1l1 .1-.9 .1zM180.4 46.1l1 .1-1 .1zM179 46.1l.9 .1-.9 .1zM177.5 46.1l1 .1-.9 .1zM176.1 46.1l1 .1-.9 .1zM174.7 46.1l1 .1-.9 .1zM173.3 46.1l1 .1-.9 .1zM171.9 46.1l1 .1-1 .1zM170.5 46.1l.9 .1-.9 .1zM169 46.1l1 .1-.9 .1zM167.6 46.1l1 .1-.9 .1zM166.2 46.1l1 .1-.9 .1zM164.8 46.1l1 .1-.9 .1zM163.4 46.1l1 .1-1 .1zM162 46.1l.9 .1-.9 .1zM160.5 46.1l1 .1-.9 .1zM159.1 46.1l1 .1-.9 .1zM157.7 46.1l1 .1-.9 .1zM156.3 46.1l1 .1-.9 .1zM154.9 46.1l1 .1-1 .1zM153.5 46.1l.9 .1-.9 .1zM152 46.1l1 .1-.9 .1zM150.6 46.1l1 .1-.9 .1zM149.2 46.1l1 .1-.9 .1zM147.8 46.1l1 .1-.9 .1zM146.4 46.1l1 .1-1 .1zM145 46.1l.9 .1-.9 .1zM143.5 46.1l1 .1-.9 .1zM142.1 46.1l1 .1-.9 .1zM140.7 46.1l1 .1-.9 .1zM139.3 46.1l1 .1-.9 .1zM137.9 46.1l1 .1-1 .1zM136.5 46.1l.9 .1-.9 .1zM135 46.1l1 .1-.9 .1zM133.6 46.1l1 .1-.9 .1zM132.2 46.1l1 .1-.9 .1zM130.8 46.1l1 .1-.9 .1zM129.4 46.1l1 .1-1 .1zM128 46.1l.9 .1-.9 .1zM126.5 46.1l1 .1-.9 .1zM125.1 46.1l1 .1-.9 .1zM123.7 46.1l1 .1-.9 .1zM122.3 46.1l1 .1-.9 .1zM120.9 46.1l1 .1-1 .1zM119.5 46.1l.9 .1-.9 .1zM118 46.1l1 .1-.9 .1zM116.6 46.1l1 .1-.9 .1zM115.2 46.1l1 .1-.9 .1zM113.8 46.1l1 .1-.9 .1zM112.4 46.1l1 .1-1 .1zM111 46.1l.9 .1-.9 .1zM109.5 46.1l1 .1-.9 .1zM108.1 46.1l1 .1-.9 .1zM106.7 46.1l1 .1-.9 .1zM105.3 46.1l1 .1-.9 .1zM103.9 46.1l1 .1-1 .1zM102.5 46.1l.9 .1-.9 .1zM101 46.1l1 .1-.9 .1zM99.6 46.1l1 .1-.9 .1zM98.2 46.1l1 .1-.9 .1zM96.8 46.1l1 .1-.9 .1zM95.4 46.1l1 .1-1 .1zM94 46.1l.9 .1-.9 .1zM92.5 46.1l1 .1-.9 .1zM91.1 46.1l1 .1-.9 .1zM89.7 46.1l1 .1-.9 .1zM88.3 46.1l1 .1-.9 .1zM86.9 46.1l1 .1-1 .1zM85.5 46.1l.9 .1-.9 .1zM84 46.1l1 .1-.9 .1zM82.6 46.2h1l-.9 .1zM81.2 46.2h1l-.9 .1zM79.8 46.2l1 .1-.9 .1zM78.4 46.3h1l-1 .2zM77 46.5l.9-.1-.9 .2zM75.6 46.6h.9l-.9 .2zM74.2 46.9l.9-.1-.9 .2zM72.8 47.1l.9-.1-.9 .2zM71.4 47.4l.9-.1-.8 .2zM70 47.7l1-.1-.9 .3zM68.6 48.1l1-.2-.9 .3zM67.3 48.5l.9-.2-.8 .3zM65.9 49l1-.3-.9 .4zM64.6 49.4l.9-.2-.8 .4zM63.3 50l.9-.3-.8 .4zM62 50.5l.9-.3-.8 .4zM60.7 51.1l.9-.3-.8 .4zM59.4 51.7l.9-.3-.8 .4zM58.2 52.4l.8-.4-.7 .5zM57 53.1l.8-.4-.8 .5zM55.7 53.8l.9-.4-.8 .5zM54.6 54.6l.8-.5-.8 .6zM53.4 55.4l.8-.5-.7 .6zM52.2 56.2l.8-.5-.7 .6zM51.1 57.1l.8-.5-.7 .6zM50 58l.8-.6-.7 .7zM48.9 58.9l.8-.6-.7 .7zM47.9 59.8l.7-.5-.6 .7zM46.9 60.7l.7-.5-.7 .8-.1-.1zM46.4 61.2l.2 .2-.7 .6zM45.5 62.3l.1 .1-.7 .6zM44.5 63.3l.1 .1-.6 .7zM43.6 64.4l.1 .1-.6 .7zM42.7 65.5l.1 .1-.6 .7zM41.8 66.6l.2 .1-.6 .7zM41 67.8l.1 .1-.5 .7zM40.2 68.9l.1 .1-.5 .8zM39.4 70.1l.2 .1-.6 .8zM38.7 71.4h.2l-.6 .8zM38 72.6l.2 .1-.5 .7zM37.4 73.9h.1l-.5 .8zM36.8 75.1l.1 .1-.5 .8zM36.2 76.4h.1l-.1 .1v.9zM36.1 77.8l.2 .1-.1 .9zM36.1 79.2l.2 .1-.1 .9zM36.4 80.3l1 .1-.9 .1zM37.8 80.3l1 .1-.9 .1zM39.3 80.3l.9 .1-.9 .1zM40.7 80.3l1 .1-1 .1zM42.1 80.3l1 .1-.9 .1zM43.5 80.3l1 .1-.9 .1zM44.9 80.3l1 .1-.9 .1zM46.3 80.3l1 .1-.9 .1zM47.8 80.3l.9 .1-.9 .1zM49.2 80.3l1 .1-1 .1zM50.6 80.3l1 .1-.9 .1zM52 80.3l1 .1-.9 .1zM53.4 80.3l1 .1-.9 .1zM54.8 80.3l1 .1-.9 .1zM56.3 80.3l.9 .1-.9 .1zM57.7 80.3l1 .1-1 .1zM59.1 80.3l1 .1-.9 .1zM60.5 80.3l1 .1-.9 .1zM61.9 80.3l1 .1-.9 .1zM63.3 80.3l1 .1-.9 .1zM64.8 80.3l.9 .1-.9 .1zM66.2 80.3l1 .1-1 .1zM67.6 80.3l1 .1-.9 .1zM69 80.3l1 .1-.9 .1zM70.4 80.3l1 .1-.9 .1zM71.8 80.3l1 .1-.9 .1zM73.3 80.3l.9 .1-.9 .1zM74.7 80.3l1 .1-1 .1zM76.1 80.3l1 .1-.9 .1zM77.5 80.3l1 .1-.9 .1zM78.9 80.3l1 .1-.9 .1zM80.3 80.3l1 .1-.9 .1zM81.8 80.3l.9 .1-.9 .1zM83.2 80.3l1 .1-1 .1zM84.6 80.3l1 .1-.9 .1zM86 80.3l1 .1-.9 .1zM87.4 80.3l1 .1-.9 .1zM88.8 80.3l1 .1-.9 .1zM90.3 80.3l.9 .1-.9 .1zM91.7 80.3l1 .1-1 .1zM93.1 80.3l1 .1-.9 .1zM94.5 80.3l1 .1-.9 .1zM95.9 80.3l1 .1-.9 .1zM97.3 80.3l1 .1-.9 .1zM98.8 80.3l.9 .1-.9 .1zM100.2 80.3l1 .1-1 .1zM101.6 80.3l1 .1-.9 .1zM103 80.3l1 .1-.9 .1zM104.4 80.3l1 .1-.9 .1zM105.8 80.3l1 .1-.9 .1zM107.3 80.3l.9 .1-.9 .1zM108.7 80.3l1 .1-1 .1zM110.1 80.3l1 .1-.9 .1zM111.5 80.3l1 .1-.9 .1zM112.9 80.3l1 .1-.9 .1zM114.3 80.3l1 .1-.9 .1zM115.8 80.3l.9 .1-.9 .1zM117.2 80.3l1 .1-1 .1zM118.6 80.3l1 .1-.9 .1zM120 80.3l1 .1-.9 .1zM121.4 80.3l1 .1-.9 .1zM122.8 80.3l1 .1-.9 .1zM124.3 80.3l.9 .1-.9 .1zM125.7 80.3l1 .1-1 .1zM127.1 80.3l1 .1-.9 .1zM128.5 80.3l1 .1-.9 .1zM129.9 80.3l1 .1-.9 .1zM131.3 80.3l1 .1-.9 .1zM132.8 80.3l.9 .1-.9 .1zM134.2 80.3l1 .1-1 .1zM135.6 80.3l1 .1-.9 .1zM137 80.3l1 .1-.9 .1zM138.4 80.3l1 .1-.9 .1zM139.8 80.3l1 .1-.9 .1zM141.3 80.3l.9 .1-.9 .1zM142.7 80.3l1 .1-1 .1zM144.1 80.3l1 .1-.9 .1zM145.5 80.3l1 .1-.9 .1zM146.9 80.3l1 .1-.9 .1zM148.3 80.3l1 .1-.9 .1zM149.8 80.3l.9 .1-.9 .1zM151.2 80.3l1 .1-1 .1zM152.6 80.3l1 .1-.9 .1zM154 80.3l1 .1-.9 .1zM155.4 80.3l1 .1-.9 .1zM156.8 80.3l1 .1-.9 .1zM158.3 80.3l.9 .1-.9 .1zM159.7 80.3l1 .1-1 .1zM161.1 80.3l1 .1-.9 .1zM162.5 80.3l1 .1-.9 .1zM163.9 80.3l1 .1-.9 .1zM165.3 80.3l1 .1-.9 .1zM166.8 80.3l.9 .1-.9 .1zM168.2 80.3l1 .1-1 .1zM169.6 80.3l1 .1-.9 .1zM171 80.3l1 .1-.9 .1zM172.4 80.3l1 .1-.9 .1zM173.8 80.3l1 .1-.9 .1zM175.3 80.3l.9 .1-.9 .1zM176.7 80.3l1 .1-1 .1zM178.1 80.3l1 .1-.9 .1zM179.5 80.3l1 .1-.9 .1zM180.9 80.3l1 .1-.9 .1zM182.3 80.3l1 .1-.9 .1zM183.8 80.3l.9 .1-.9 .1zM185.2 80.3l1 .1-1 .1zM186.6 80.3l1 .1-.9 .1zM188 80.3l1 .1-.9 .1zM189.4 80.3l1 .1-.9 .1zM190.8 80.3l1 .1-.9 .1zM192.3 80.3l.9 .1-.9 .1zM193.7 80.3l1 .1-1 .1zM195.1 80.3l1 .1-.9 .1zM196.5 80.3l1 .1-.9 .1zM197.9 80.3l1 .1-.9 .1zM199.3 80.3l1 .1-.9 .1zM200.8 80.3l.9 .1-.9 .1zM202.2 80.3l1 .1-1 .1zM203.6 80.3l1 .1-.9 .1zM205 80.3l1 .1-.9 .1zM206.4 80.3l1 .1-.9 .1zM207.8 80.3l1 .1-.9 .1zM209.3 80.3l.9 .1-.9 .1zM210.7 80.3l1 .1-1 .1zM212.1 80.3l1 .1-.9 .1zM213.5 80.3l1 .1-.9 .1zM214.9 80.3l1 .1-.9 .1zM216.3 80.3l1 .1-.9 .1zM217.8 80.3l.9 .1-.9 .1zM219.2 80.3l1 .1-1 .1zM220.6 80.3l1 .1-.9 .1zM222 80.3l1 .1-.9 .1zM223.4 80.3l1 .1-.9 .1zM224.8 80.3l1 .1-.9 .1zM226.3 80.3l.9 .1-.9 .1zM227.7 80.3l1 .1-1 .1zM228.9 79.5h.1l-.1 1z"/>
<circle cx="53" cy="50.5" r=".33"/>
<circle cx="91.4" cy="49.5" r=".33"/>
<circle cx="127.5" cy="40.2" r=".33"/>
<circle cx="157.5" cy="46.6" r=".33"/>
<circle cx="108.2" cy="69.5" r=".33"/>
<circle cx="138.6" cy="62.9" r=".33"/>
<circle cx="217.8" cy="62.5" r=".33"/>
</g>
<g fill="none" stroke="#a51d17" stroke-width=".18">
<path d="M12.9 45.8h68.8M182.5 41.8h73M254.5 40.6v34.3M12.9 79.5h68.8M36.2 80v11.2M68.3 80v6.2M100.4 80v6.2M132.5 80v6.2M164.7 80v6.2M182.5 73.7h73M196.8 80v6.2M228.9 80v11.2"/>
<path d="M34.9 85.2h195.3M34.9 90.2h195.3"/>
</g>
<path d="M255.4 41l-1.7 1.7M255.4 72.9l-1.7 1.6M37 84.4l-1.7 1.6M37 89.4l-1.7 1.6M69.1 84.4l-1.6 1.6M101.3 84.4l-1.7 1.6M133.4 84.4l-1.7 1.6M165.5 84.4l-1.7 1.6M197.6 84.4l-1.6 1.6M229.7 84.4l-1.6 1.6M229.7 89.4l-1.6 1.6" fill="none" stroke="#a51d17" stroke-width=".43"/>
<path d="M143.6 32.7h5M143.6 94.4h5" fill="none" stroke="#000" stroke-width=".63" stroke-linecap="butt"/>
<path d="M146.1 32.7v2.5l-.8-1M146.9 34.2l-.8 1M145.3 92.9l.8-1v2.5M146.1 91.9l.8 1" fill="none" stroke="#000" stroke-width=".38"/>
<path d="M14.5 177.9h12.7v1.8h-12.7z" fill="none" stroke="#000" stroke-width=".25"/>
<path d="M27.2 177.9h12.7v1.8h-12.7z" fill="#fff"/>
<path d="M27.2 177.9h12.7v1.8h-12.7zM39.9 177.9h12.7v1.8h-12.7z" fill="none" stroke="#000" stroke-width=".25"/>
<path d="M39.9 177.9h12.7v1.8h-12.7z" fill="#000"/>
<path d="M52.6 177.9h12.7v1.8h-12.7z" fill="#fff"/>
<path d="M52.6 177.9h12.7v1.8h-12.7zM65.3 177.9h12.7v1.8h-12.7z" fill="none" stroke="#000" stroke-width=".25"/>
<path d="M65.3 177.9h12.7v1.8h-12.7z" fill="#000"/>
<path d="M78 177.9h12.6v1.8h-12.6z" fill="#fff"/>
<path d="M78 177.9h12.6v1.8h-12.6z" fill="none" stroke="#000" stroke-width=".25"/>
<path d="M6.1 189h284.9M77.4 189.2v14.8M168.7 189.2v14.8M202.8 189.2v14.8M231.4 189.2v14.8M248.3 189.2v14.8" fill="none" stroke="#222" stroke-width=".26"/>
<g font-size="3.3">
<text x="8" y="197.9">A Study in Teak — Tv Unit — Drawers</text>
<text x="79.5" y="197.9">Plan</text>
<text x="170.7" y="197.9">1:12 @ A4</text>
<text x="204.9" y="197.9">29.10.2026</text>
<text x="233.4" y="197.9">3</text>
<text x="250.5" y="197.9">AST-DR-036 · 2 of 7</text>
</g>
<text font-size="2.7" x="22.5" y="17.7">PLAN</text>
<g font-size="2.4">
<text x="149.4" y="33.5">A</text>
<text x="149.4" y="95.2">A</text>
</g>
<g font-size="2.3">
<text x="14.5" y="176.9">0&quot;</text>
<text x="26" y="176.9">6&quot;</text>
<text x="37.4" y="176.9">1'-0&quot;</text>
<text x="50.1" y="176.9">1'-6&quot;</text>
<text x="62.8" y="176.9">2'-0&quot;</text>
<text x="75.5" y="176.9">2'-6&quot;</text>
<text x="88.2" y="176.9">3'-0&quot;</text>
</g>
<text font-size="2.1" fill="#555" x="79.5" y="201.1">Plan · Front · Section A–A · End at the curve</text>
<text font-size="2" fill="#3d3d3d" x="22.5" y="21.7">SCALE 1:12 (1&quot; = 1'-0&quot;) @ A4 · CUT THROUGH THE UPPER DRAWERS · THE PARTITION AT THE TOP, THE BED BELOW · TOP AND PLINTH DASHED</text>
<g font-size="2">
<text x="14.4" y="28.7">GLASS-BLOCK PARTITION</text>
<text x="145.9" y="28.7">BACK PANEL, VENEERED BOTH FACES</text>
<text x="216.7" y="28.7">OUTER DRAWERS CUT TO THE CURVE</text>
<text x="48.1" y="34.5">TV ABOVE (DASHED)</text>
<text x="75.1" y="34.5">WOOD COLUMN, 1 FT</text>
<text x="180" y="34.5">DRAWER BOX ON 1'-1¾&quot; RUNNERS</text>
<text x="37.5" y="103.7">SUBWOOFER BAY, OPEN</text>
</g>
<g font-size="2" fill="#666">
<text x="8" y="192.6">PROJECT</text>
<text x="79.5" y="192.6">SHEET</text>
<text x="170.7" y="192.6">SCALE</text>
<text x="204.9" y="192.6">DATE</text>
<text x="233.4" y="192.6">REV</text>
<text x="250.5" y="192.6">DRAWING</text>
</g>
<text font-size="1.9" fill="#a51d17" x="7" y="207.2">ALL DIMENSIONS IN FEET &amp; INCHES. PRINT ON A4 AT 100% / “ACTUAL SIZE” — NOT “FIT TO PAGE” — AND CHECK THE SCALE BAR. DO NOT SCALE; WORK TO FIGURED DIMENSIONS. VERIFY ON SITE.</text>
<g font-size="1.7" fill="#3d3d3d">
<text x="12.5" y="30.6">HE BED: 5 BLOCKS ON R 2'-2&quot;, 65°</text>
<text x="145.9" y="30.6">IT READS THROUGH THE GLASS FROM THE DESK</text>
<text x="216.7" y="30.6">DETAIL 1</text>
<text x="180" y="36.4">FULL EXTENSION, SOFT CLOSE</text>
<text x="94.5" y="99.4">▼ THE FOOT OF THE BED, 2 ft 6⅜ in FROM THE FRONTS — 1 ft 4⅝ in WITH A DRAWER OUT</text>
<text x="37.5" y="105.6">THE ONLY BAY DEEP ENOUGH FOR IT</text>
</g>
<text font-size="1.7" fill="#a51d17" x="114.1" y="89.5">7'-7⅛&quot; — ONE STRAIGHT FRONT, TIP TO TIP</text>
<text font-size="1.6" fill="#a51d17" x="253.9" y="66.8" transform="rotate(-90 253.9 66.8)">0&quot; ft 3 in — THE CURVE</text>
<g font-size="1.5" fill="#a51d17">
<text x="50" y="84.5">1'-3⅛&quot;</text>
<text x="82.1" y="84.5">1'-3⅛&quot;</text>
<text x="114.2" y="84.5">1'-3⅛&quot;</text>
<text x="146.3" y="84.5">1'-3⅛&quot;</text>
<text x="178.4" y="84.5">1'-3⅛&quot;</text>
<text x="210.6" y="84.5">1'-3⅛&quot;</text>
</g>
</svg>
